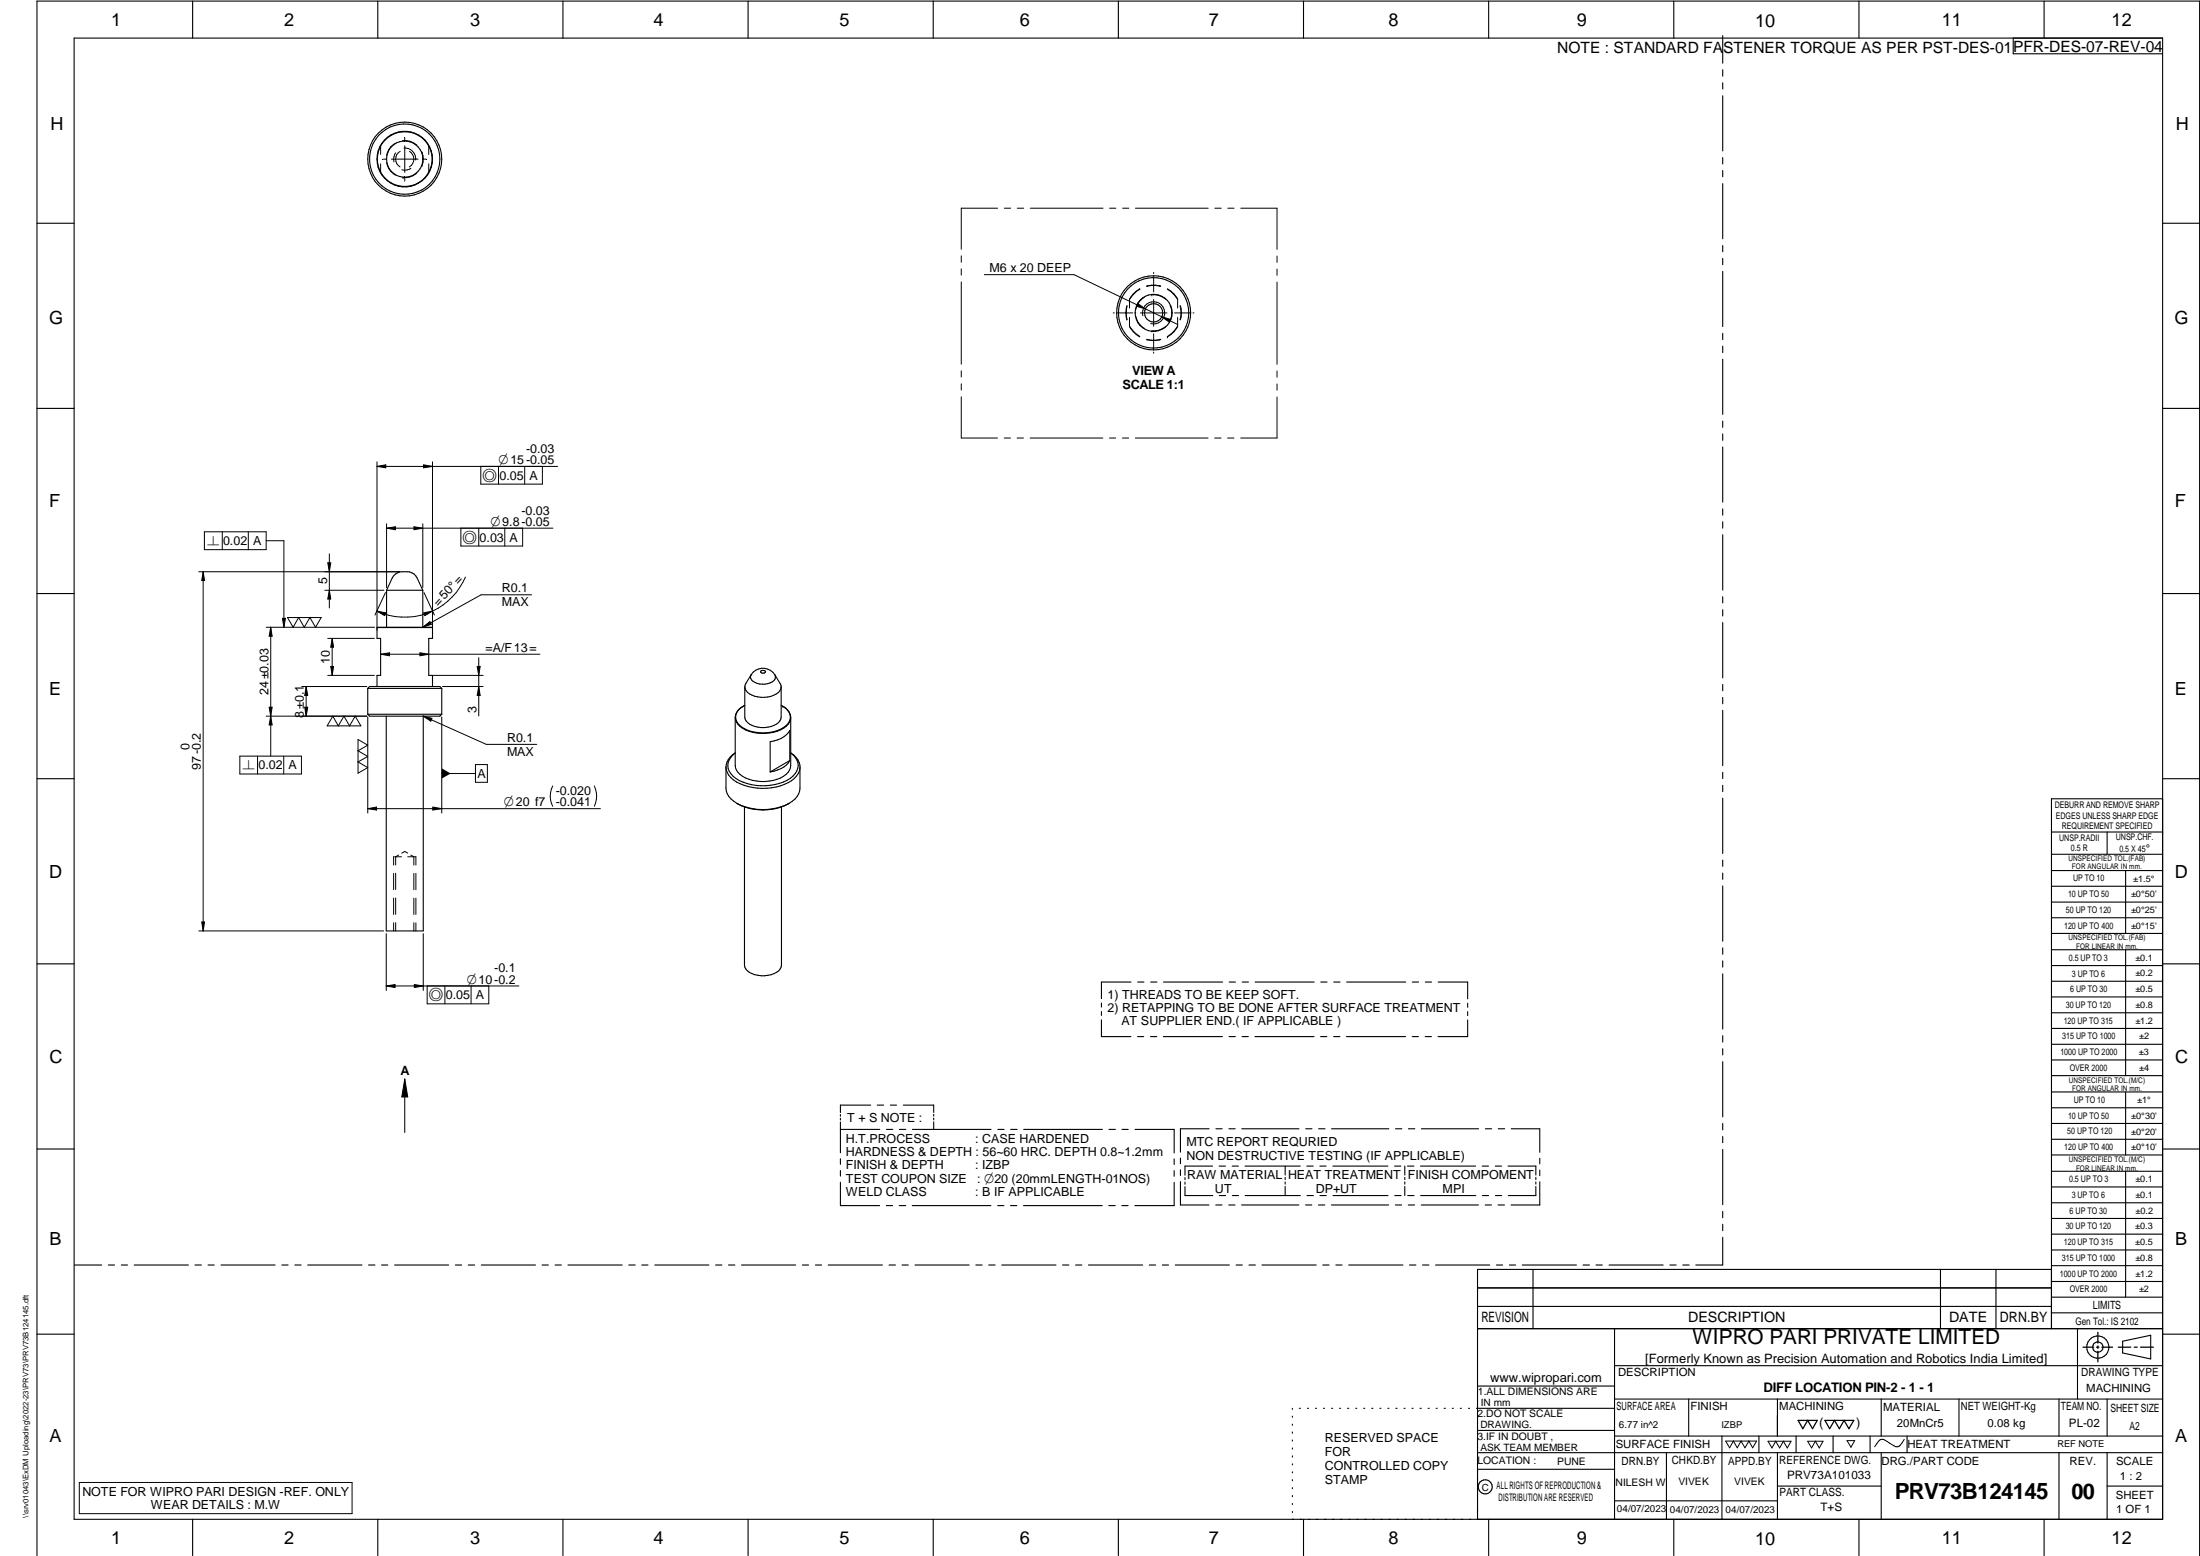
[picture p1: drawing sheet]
<svg xmlns="http://www.w3.org/2000/svg" width="594mm" height="420mm" viewBox="0 0 594 420" stroke-linecap="round" stroke-linejoin="round" font-family="sans-serif">
<g fill="none" stroke="#000" stroke-width=".3">
<path d="M20 10.3h564v400h-564zM52 .3v10M102 .3v10M152 .3v10M202 .3v10M252 .3v10M302 .3v10M352 .3v10M402 .3v10M452 .3v10M465.2 9.6v7.5M465.2 18.8v1.8"/>
<path d="M502 .3v10M543.6 10.3v4.2h40.4M552 .3v10M465.2 22.4v1.6M465.2 25.9v14.9M465.2 42.5v1.8M465.2 46.1v1.7M465.2 49.6v14.9M10 60.3h10M465.2 66.3v1.7M465.2 69.8v1.7M465.2 73.3v14.9"/>
<path d="M584 60.3h10M465.2 90v1.7M465.2 93.5v1.7M465.2 97v14.9M10 110.3h10M465.2 113.7v1.7M465.2 117.2v1.7M584 110.3h10M465.2 120.7v14.9M465.2 137.4v1.7M104.4 159.4h9.8M104.4 159.4l1.5-3.3a3.5 3.5 0 0 1 4-1.7 2.99 2.99 0 0 1 2.7 1.7l1.6 3.3"/>
<path d="M104.4 159.4v10M114.2 159.4v10M465.2 140.9v1.7M465.2 144.4v14.9M10 160.3h10M101.8 169.5h15M101.8 169.5v2.9h1v10h-1v3M116.8 169.5v2.9h-1v10h1v3M465.2 161.1v1.7M465.2 164.6v1.7M465.2 168.1v14.9M584 160.3h10"/>
<path d="M99.3 185.9h20M99.3 185.9l.5-.5h19l.5 .5M99.3 192.9h20M99.3 192.9l.5 .5h19l.5-.5M99.3 185.9v7M104.3 193.4v58h10v-58M119.3 185.9v7M198.5 193.7v13a5.2 5.2 0 0 0 4.8 4 10.3 10.3 0 0 0 9.5-2.1l.6-1.3 .1-.6v-13M200.8 190.6l-.1 .1a3.8 3.8 0 0 0-2.2 3M201.1 185.5v8.1a3.5 3.5 0 0 0 3.6 2.7 6.2 6.2 0 0 0 5.9-1.7l.3-1v-8.1M201.1 190.5a3.4 3.4 0 0 0-2.3 4.1 7.3 7.3 0 0 0 6.4 3.3 8.8 8.8 0 0 0 7.9-3 3.3 3.3 0 0 0-2.2-4.4M202.9 182.2l-1.5 2.3-.3 1"/>
<path d="M202.9 182.2a1.77 1.77 0 0 0 1.6 2.3 4.5 4.5 0 0 0 4.7-1.1l.2-.8-.2-.4M202.9 182.2a3.8 3.8 0 0 1 6.3 0M205.5 181.2l.2-.1a.76 .76 0 0 1 1 .3 .64 .64 0 0 1-.7 .4 .64 .64 0 0 1-.5-.6zM209.2 182.2l1.4 2.3a2.24 2.24 0 0 1-1.7 3.2 6.8 6.8 0 0 1-7.4-1.2l-.4-1M211.3 190.7h.1M211.3 190.7a3.2 3.2 0 0 1 2.2 2.8 3.2 3.2 0 0 1-1.8 3.1 11.4 11.4 0 0 1-11.9-.4 3.4 3.4 0 0 1-1.3-2.5M465.2 184.8v1.7M465.2 188.3v1.7M465.2 191.8v15M10 210.3h10M196 207.1a6 6 0 0 0 4.9 4.9 14.8 14.8 0 0 0 13.6-1.8 4.4 4.4 0 0 0 1.5-2.8M196 207.1v5.7a5 5 0 0 0 3 4.1"/>
<path d="M198.5 203.3a4.7 4.7 0 0 0-2.5 3.8M198.5 203.3a3.9 3.9 0 0 0 .2 6.9 14.1 14.1 0 0 0 15.5-.7 3.7 3.7 0 0 0-.7-6.2M199 216.9a15.6 15.6 0 0 0 14.1 0M199 216.9a14.6 14.6 0 0 0 14.1 0M201 217.9v42.7a3.3 3.3 0 0 0 2.8 2.6 7.7 7.7 0 0 0 6.5-1.1l.6-1 .1-.5v-42.7M213.3 205.4v-8.2a6.7 6.7 0 0 1-5.3 3.1v8.1M213.3 205.4a6.5 6.5 0 0 1-5.3 3M213.3 205.4l-5.3 3M213.5 203.3a5.3 5.3 0 0 1 2.5 3.4v6.1a5 5 0 0 1-2.9 4.1M465.2 208.5v1.7M465.2 212v1.7M465.2 215.5v15"/>
<path d="M584 215.7h-30v143.1M584 210.3h10M465.2 232.2v1.7M465.2 235.8v1.6M465.2 239.2v15M554 224.7h30M554 230.7h30M554 235.1h30M554 239.3h30M569 224.7v6M574 235.1v17M465.2 255.9v1.8"/>
<path d="M465.2 259.5v1.7M554 243.6h30M554 247.8h30M554 252.1h30M554 256.5h30M574 256.5v33.9M10 260.3h10M297.4 270.8v1.1M297.4 273.1v1.1M297.4 275.4v4.5h8M305.4 265.2h-8v4.5M307.2 279.9h1.7"/>
<path d="M307.2 265.2h1.7M310.7 279.9h1.7M310.7 265.2h1.7M314.1 279.9h16M314.2 265.2h16M331.9 279.9h1.7M331.9 265.2h1.7M335.4 279.9h1.7M335.4 265.2h1.7M338.9 279.9h15.9M338.9 265.2h16M356.6 279.9h1.7"/>
<path d="M356.7 265.2h1.6M360.1 279.9h1.7M360.2 265.2h1.7M363.6 279.9h16M363.6 265.2h16M381.3 279.9h1.7M381.4 265.2h1.7M384.8 279.9h1.7M384.9 265.2h1.7M388.4 265.2h7.9v4.5M396.3 275.4v4.5h-8M396.3 270.9v1.1"/>
<path d="M396.3 273.2v1M465.2 263v14.9M465.2 279.7v1.7M554 260.7h30M554 265h30M554 269.2h30M554 273.5h30M554 277.7h30M584 260.3h10M235.1 298.4h-8.2v2M236.9 298.4h1.7M240.4 298.4h1.7"/>
<path d="M243.9 298.4h8.2v2M465.2 283.2v1.7M465.2 286.7v14.9M554 282h30M554 286.2h30M554 290.4h30M554 294.9h30M554 299.1h30M574 294.9v17M10 310.3h10M226.9 305h10.7M226.9 300.9v.5"/>
<path d="M226.9 302v.4M226.9 303v8.3M226.9 312.9v1.5M226.9 316.1v1.5M226.9 319.2v6.3h10.6M239.4 305h1.7M242.9 305h1.7M246.4 305h21.2M252.1 300.9v.5M252.1 301.9v.5M252.1 302.9v2.1M269.4 305h1.7"/>
<path d="M272.9 305h1.8M276.4 305h21.3M299.5 305h1.7M303 305h1.7M306.5 305h10.6v6.3M317.1 312.9v1.6M317.1 316.1v1.5M317.1 319.3v6.2h-10.7M318.8 312.7v1.5M318.8 315.9v1.5M318.8 319.1v6.3h7.7M320 318v.6"/>
<path d="M320 319.2v.6M326.5 304.8h-7.7v6.3M327.4 314.9h-7.4v2.4M328.3 304.8h1.7M329.2 314.9h1.7M331.8 304.8h1.7M332.7 314.9h1.7M335.3 304.8h15.5M336.2 314.9h14.9M347 314.9v2.4M347 317.9v.6M347 319.2v.5"/>
<path d="M352.6 304.8h1.7M352.9 314.9h1.7M356.1 304.8h1.7M356.4 314.9h1.7M359.6 304.8h15.4M359.9 314.9h14.9M376.6 314.9h1.7M376.8 304.8h1.7M379.3 314.9v2.4M379.3 317.9v.6M379.3 319.2v.5M380.1 314.9h1.7"/>
<path d="M380.3 304.8h1.8M383.6 314.9h14.9M383.8 304.8h15.5M400.3 314.9h1.6M401.1 304.8h1.7M403.8 314.9h1.7M404.6 304.8h1.7M407.2 314.9h7.5v2.4M408.1 304.8h7.7v6.3M414.7 317.9v.6M414.7 319.2v.5M415.8 312.8v1.5"/>
<path d="M415.8 315.9v1.6M415.8 319.1v6.3h-7.8M465.2 303.4v1.7M465.2 306.9v1.7M465.2 310.4v14.9M554 303.4h30M554 307.6h30M554 311.9h30M554 316.3h30M574 316.3v34M584 310.3h10M239.3 325.5h1.7"/>
<path d="M242.8 325.5h1.8M246.3 325.5h21.3M269.4 325.5h1.7M272.9 325.5h1.7M276.4 325.5h21.2M299.4 325.5h1.8M302.9 325.5h1.7M320 320.4v2.4h7.5M328.3 325.4h1.7M329.3 322.8h1.7M331.8 325.4h1.7M332.8 322.8h1.7"/>
<path d="M335.3 325.4h15.4M336.2 322.8h14.9M347 320.4v2.4M352.5 325.4h1.7M352.9 322.8h1.8M356 325.4h1.8M356.4 322.8h1.7M359.5 325.4h15.5M360 322.8h14.8M376.6 322.8h1.7M376.8 325.4h1.7M379.3 320.4v2.4"/>
<path d="M380.1 322.8h1.7M380.3 325.4h1.7M383.6 322.8h14.9M383.8 325.4h15.4M400.3 322.8h1.7M401.1 325.4h1.7M403.8 322.8h1.7M404.5 325.4h1.8M414.7 320.4v2.4h-7.4M465.2 334.1v7.5h-7.3M465.2 327.1v1.7M465.2 330.6v1.7"/>
<path d="M554 320.5h30M554 324.8h30M554 329h30M554 333.2h30M554 337.5h30M20.1 341.6h7.4M29.2 341.6h1.7M32.8 341.6h1.7M36.2 341.6h14.7M52.7 341.6h1.7M56.2 341.6h1.7M59.7 341.6h14.6"/>
<path d="M76.1 341.6h1.7M79.6 341.6h1.7M83.1 341.6h14.6M99.5 341.6h1.8M103 341.6h1.7M106.5 341.6h14.7M123 341.6h1.7M126.4 341.6h1.8M130 341.6h14.6M146.4 341.6h1.7M149.9 341.6h1.7M153.4 341.6h14.6"/>
<path d="M169.8 341.6h1.7M173.3 341.6h1.7M176.8 341.6h14.6M193.2 341.6h1.7M196.7 341.6h1.8M200.2 341.6h14.7M216.7 341.6h1.6M220.2 341.6h1.7M223.6 341.6h14.7M240.1 341.6h1.7M243.6 341.6h1.7M247.1 341.6h14.6"/>
<path d="M263.5 341.6h1.7M267 341.6h1.7M270.5 341.6h14.7M286.9 341.6h1.7M290.4 341.6h1.7M293.9 341.6h14.7M310.3 341.6h1.8M313.9 341.6h1.6M317.4 341.6h14.6M333.8 341.6h1.7M337.3 341.6h1.7M340.8 341.6h14.6"/>
<path d="M357.2 341.6h1.7M360.7 341.6h1.7M364.2 341.6h14.6M380.6 341.6h1.7M384.1 341.6h1.8M387.6 341.6h14.7M399 358.8h185M399 352.8h155M399 347.8h155M404.1 341.6h1.7M407.6 341.6h1.7M411 341.6h14.7"/>
<path d="M414 342.8v16M427.5 341.6h1.7M431 341.6h1.7M434.5 341.6h14.6M436 358.8v51.5M450.9 341.6h1.7M454.4 341.6h1.7M524 342.8v16M539 342.8v16M554 342.8h-155v67.5M554 341.8h30M554 346h30"/>
<path d="M554 350.3h30M554 354.5h30M561 358.8v19M10 360.3h10M399 374.3h37M436 368.8h148M436 377.8h148M456 377.8v10M480 377.8v10M508 377.8v10M529 377.8v10M556 377.8v10"/>
<path d="M569 377.8v10M573.2 362.2l7.6-1.6v6.3l-7.6-1.6zM584 360.3h10M349 380.3v.3M349 382.4v.3M349 384.6v.3M349 386.7v.3M349 388.8v.3M349 391v.3M349 393.1v.3M349 395.3v.3M349 397.4v.3"/>
<path d="M349 399.5v.3M350.9 380.3h.2M353.1 380.3h.2M355.2 380.3h.3M357.4 380.3h.3M359.6 380.3h.3M361.7 380.3h.3M363.9 380.3h.3M366.1 380.3h.3M368.3 380.3h.2M370.4 380.3h.3M372.6 380.3h.3"/>
<path d="M374.8 380.3h.3M376.9 380.3h.4M379.1 380.3h.3M381.3 380.3h.3M383.4 380.3h.4M385.6 380.3h.3M387.8 380.3h.3M390 380.3h.3M392.2 380.3h.3M394.3 380.3h.3M396.5 380.3h.3M398.7 380.3h37.3"/>
<path d="M399 396.7h37M399 392.3h185M399 386.2h37M436 387.8h148M450 392.3v18M465 387.8v22.5M475 387.8v4.5M480 392.3v18M485 387.8v4.5M495 387.8v4.5M505 387.8v4.5M508 392.3v18"/>
<path d="M515 387.8v4.5M556 392.3v18M569 392.3v18M52 410.3v9.7M102 410.3v9.7M152 410.3v9.7M202 410.3v9.7M252 410.3v9.7M302 410.3v9.7M349 401.7v.3M349 403.8v.4M349 406v.3"/>
<path d="M349 408.1v.3M352 410.3v9.7M402 410.3v9.7M436 405.3h44M452 410.3v9.7M480 401.3h28M502 410.3v9.7M552 410.3v9.7M569 401.3h15M10 420v-419.7h584v419.7"/>
<circle cx="109.3" cy="43" r="4.9"/>
<circle cx="109.3" cy="42.9" r="7.5"/>
<circle cx="109.3" cy="43" r="9.5"/>
<circle cx="109.3" cy="42.9" r="10"/>
<circle cx="109.3" cy="43" r="7.4"/>
<circle cx="311.5" cy="84.5" r="9.5"/>
<circle cx="311.5" cy="84.5" r="2.46"/>
<circle cx="311.5" cy="84.5" r="5"/>
<circle cx="311.5" cy="84.5" r="10"/>
<circle cx="566.5" cy="363.7" r="1.39"/>
<circle cx="566.5" cy="363.8" r="3"/>
<circle cx="401.1" cy="401.5" r="1.9"/>
</g>
<g fill="none" stroke="#000" stroke-width=".27">
<path d="M102.8 39.2v2.5M106.8 38.7a4.5 4.5 0 0 0-2.4 3.2M108.7 38a4.7 4.7 0 0 1 3.9 1.2M109.3 37.2v.8M109.3 39.4v7.2M115.8 39.2v2.5M102.8 44.2v2.5M103.5 43h.8M104.4 44a4.7 4.7 0 0 0 2.4 3.3M105.7 43h7.2M106.8 41.3a3.1 3.1 0 0 0-.4 2.4M108.1 40.9a2.46 2.46 0 0 0-.1 4.2"/>
<path d="M108.8 48h.1M109.1 40a2.93 2.93 0 0 1 3.2 3.2M109.3 47.9v.8M109.3 48.9h.1M110.6 40.9a2.46 2.46 0 0 1-.1 4.2M110.9 45.4a2.81 2.81 0 0 1-2.4 .4M112.6 46.7a4.7 4.7 0 0 1-3.8 1.3M113.8 40.9a4.8 4.8 0 0 1 .1 4.1M114.3 43h.8M115.8 44.2v2.5M269.4 56.2h-9.8v11.1M271.2 56.2h1.7"/>
<path d="M274.7 56.2h1.7M278.2 56.2h19.7M299.6 56.2h1.7M303.1 56.2h1.7M306.6 56.2h19.7M328 56.2h1.8M331.5 56.2h1.7M335.1 56.2h9.7v11.2M259.6 69.1v1.7M259.6 72.6v1.7M259.6 76.1v22.2M265.8 74.2h24.2l19.3 9.2"/>
<path d="M307.8 78h.1M307.8 78a7.2 7.2 0 0 0-2.8 2.7M307.8 78.1a8.4 8.4 0 0 0-2.7 2.6M309.7 77.3a6.5 6.5 0 0 1 3.7 0M311 79.6h.1M311.1 79.6a4.8 4.8 0 0 1 3.6 1.2M311.5 73.6v.3M311.5 74.5v4.3M311.5 79.5v.2M313.4 77.2a7.6 7.6 0 0 0-3.8 .1M315.2 78a6.8 6.8 0 0 1 2.8 2.7M315.2 78.1a7.4 7.4 0 0 1 2.7 2.7"/>
<path d="M344.8 69.1v1.8M344.8 72.6v1.7M344.8 76.2v22.2M300.6 84.5h.3M301.5 84.5h4.4M304.3 82.6a7.3 7.3 0 0 0 0 3.8M304.4 82.5a7.3 7.3 0 0 0 0 3.9M305 80.7v2.5M305 85.7v2.5M305 88.3a7.6 7.6 0 0 0 2.8 2.7M305.1 88.2a7.4 7.4 0 0 0 2.7 2.6M306.5 84.5h.2"/>
<path d="M306.7 85.5a4.6 4.6 0 0 0 2.4 3.2M307 82.7l2.3 .7M307 82.7l-.3 .8M307.3 82l2 1.4M307.9 84.5h7.2M308.6 85.3a3 3 0 0 1 2.6-3.8 3 3 0 0 1 3.3 3.2 3 3 0 0 1-3.8 2.7M309 80.3a4.8 4.8 0 0 0-2 2.4M309.3 83.4l8.7 4.2M309.6 91.6a6.6 6.6 0 0 0 3.8 0M311.1 89.4h.1M311.5 80.9v7.2M311.5 89.3v.2"/>
<path d="M311.5 90.1v4.4M311.5 95.1v.3M313.5 91.7a7.3 7.3 0 0 1-3.9 0M313.7 85.6l2.4 .6-.4 .8zM314.8 88.1a4.9 4.9 0 0 1-3.7 1.3M315.2 91h.1M316 82.5a4.4 4.4 0 0 1 .1 3.7M316.1 86.2l-.1 .2M316.3 84.5h.3M317.2 84.5h4.4M317.9 88.2a7.6 7.6 0 0 1-2.7 2.7M318 85.7v2.5a7 7 0 0 1-2.8 2.8"/>
<path d="M318 80.7v2.5M318.6 82.6a6.1 6.1 0 0 1 0 3.8M318.8 82.5a7.3 7.3 0 0 1 0 3.9M322.1 84.5h.3M259.6 107.1v11.2h9.8M259.6 100.1v1.7M259.6 103.6v1.7M271.2 118.3h1.7M274.7 118.3h1.7M278.2 118.3h19.6M299.6 118.3h1.7M303.1 118.3h1.7"/>
<path d="M306.6 118.3h19.6M328 118.3h1.7M331.5 118.3h1.7M344.8 107.2v11.1h-9.8M344.8 100.2v1.7M344.8 103.7v1.7M101.8 124.7v45.5M101.8 125.9l2.4-.4v.8zM101.8 125.9h48.8M114.4 125.5l2.4 .4-2.4 .4zM116.8 124.7v45.5M129.8 125.9v4.8h16.7v-4.8"/>
<path d="M134.6 125.9v4.8M141.7 125.9v4.8M53.7 154.4h54.2M54.9 154.4l.3 2.4h-.7zM54.9 154.4v97M55.2 143.6h16.7v4.8h-16.7zM60 143.6v4.8M67 143.6v4.8M71.9 146h4.8v23.4M87.7 159.4h16M88.5 152h.8l-.4 2.4zM88.9 159.4l.4 2.4h-.8z"/>
<path d="M88.9 149.6v14.6M104.4 141.4v17.3M104.4 142.6l2.4-.4v.8zM104.4 142.6h44.9M111.8 142.2l2.4 .4-2.4 .4zM114.2 141.4v17.3M124.5 142.6v4.8h16.6v-4.8M125.7 155.8a18.3 18.3 0 0 1-8.9 9.2M129.3 142.6v4.8M136.3 142.6v4.8M71.9 169.4h29.3M73.1 169.4l.4 2.4h-.8z"/>
<path d="M73.1 169.4v34.8M76.3 167h.8l-.4 2.4zM77.6 166.8h9.1l-1.5 2.6-1.5-2.6-1.5 2.6-1.6-2.6-1.4 2.6zM88.5 172.4h12.6M89.3 180h.8l-.4 2.4zM89.7 172.4l.4 2.4h-.8zM89.7 172.4v10M101.8 165l2.3 .5-.2 .7zM101.8 165a18.1 18.1 0 0 0 15 0M102.8 176.7l2.4-.4v.8zM102.8 176.7h43M104.1 160l-2.8 6.1"/>
<path d="M113.4 176.3l2.4 .4-2.4 .4zM114.2 169.4l1.9-1.5 .4 .7zM114.4 165.5l2.4-.5-2.1 1.2zM114.5 160l2.8 6.1M128.9 180h.8l-.4 2.4zM129.3 177.6v15.7M143.5 160.6h-13.6l-15.7 8.8M71.9 193.4h27.2M72.7 191h.8l-.4 2.4zM73.1 193.4l.4 2.3h-.8zM81.5 185.4h17.6M82.3 191h.8l-.4 2.4z"/>
<path d="M82.7 185.4l.4 2.4h-.8zM82.7 185.4v8M88.5 182.4h12.6M89.9 193.4l1.4 2.6 1.6-2.6 1.5 2.6 1.5-2.6 1.5 2.6h-9.1zM96.7 199.7l2.6 1.5-2.6 1.5 2.6 1.6-2.6 1.4 2.6 1.6-2.6 1.5zM99.3 193.6v25.9M114.3 193.4l17 7.6h13.6M114.3 193.4l2.3 .6-.3 .7zM117 182.4h13.5M119.3 193.6v25.9M119.5 185.4h11M129.3 185.4l.4 2.4h-.8z"/>
<path d="M64.8 204.2h16.6v4.8h-16.6zM69.5 204.2v4.8M76.6 204.2v4.8M99.3 218.4l2.4-.5v.8zM99.3 218.4h62.8M116.9 217.9l2.4 .5-2.4 .3zM119.3 208.9h9.1M128.4 206.5h3.2v4.7h-3.2zM149.3 212.2a5.9 5.9 0 0 0 0 5.5M160.5 212.2a6.3 6.3 0 0 1 0 5.5M106.3 235.8v4.4M106.4 231.4l-.1 2.2"/>
<path d="M106.6 231.4h1.8M106.8 235.8v4.4M107.6 230.9l-.8 .5v2.2M108.5 230.4l.8-.5 .8 .5M110.1 231.4h1.8M110.9 230.9l.9 .5v2.2M111.8 235.8v4.4M112.1 231.4h.2v2.2M112.3 235.8v4.4M53.7 251.4h49.9M54.5 249h.7l-.3 2.4zM104.3 252.1v15.4"/>
<path d="M106.3 242.5v4.4M106.3 249.2v2.2M106.8 242.5v4.4M106.8 249.1v2.3M111.8 242.5v4.4M111.8 249.2v2.2M112.3 242.5v4.4M112.3 249.2v2.2M114.3 252.1v15.4M104.3 266.2l2.4-.3v.8zM104.3 266.2h35.8M111.9 265.9l2.4 .3-2.4 .5z"/>
<path d="M115.4 266.2v4.9h16.6v-4.9M120.1 266.2v4.9M127.2 266.2v4.9M109.3 291.4v14.4M109.3 291.4l.8 4.8h-1.6zM466 389.1h8.3l-1 1.8-1-1.8-1.1 1.8-1.1-1.8-1 1.8-1-1.8-1 1.8zM477.4 389.2h6.3l-1.1 1.8-1-1.8-1 1.8-1.1-1.8-1 1.8zM488.1 389.2h4.2l-1 1.8-1.1-1.8-1 1.8zM498.8 389h2l-1 1.8zM514.2 388.7l-.5 .9a1.46 1.46 0 0 1-2.3 .8l-2.3-1.5a1.45 1.45 0 0 0-2.3 .9l-.6 .9M21.4 400.3h73.7v8.4h-73.7z"/>
</g>
<path d="M566.5 359.7v3M562.5 363.8h2.9M566.1 363.8h.7M566.5 363.4v.7M566.5 364.9v2.8M567.6 363.8h2.9M572 363.8h3.4M576.3 363.8h.8M578 363.8h3.5M485.6 383.5h5.1l-1.2 2.3-1.4-2.3-1.3 2.3zM492.8 383.5h7.8l-1.3 2.3-1.3-2.3-1.3 2.3-1.3-2.3-1.3 2.3z" fill="none" stroke="#000" stroke-width=".34"/>
<g fill="#000">
<path d="M307.3 82l2 1.4-2.3-.7zM313.7 85.6l2.4 .6-.4 .8zM101.8 125.9l2.4-.4v.8zM114.4 125.5l2.4 .4-2.4 .4zM54.9 154.4l.3 2.4h-.7zM88.5 152h.8l-.4 2.4zM104.4 142.6l2.4-.4v.8zM111.8 142.2l2.4 .4-2.4 .4zM73.1 169.4l.4 2.4h-.8zM76.3 167h.8l-.4 2.4zM88.9 159.4l.4 2.4h-.8zM89.7 172.4l.4 2.4h-.8z"/>
<path d="M89.3 180h.8l-.4 2.4zM101.8 165l2.3 .5-.2 .7zM102.8 176.7l2.4-.4v.8zM113.4 176.3l2.4 .4-2.4 .4zM114.4 165.5l2.4-.5-2.1 1.2zM114.2 169.4l1.9-1.5 .4 .7zM128.9 180h.8l-.4 2.4zM72.7 191h.8l-.4 2.4zM73.1 193.4l.4 2.3h-.8zM82.7 185.4l.4 2.4h-.8zM82.3 191h.8l-.4 2.4zM114.3 193.4l2.3 .6-.3 .7z"/>
<path d="M129.3 185.4l.4 2.4h-.8zM99.3 218.4l2.4-.5v.8zM116.9 217.9l2.4 .5-2.4 .3zM119.3 207.5l2.4 1.4-2.4 1.3zM54.5 249h.7l-.3 2.4zM104.3 266.2l2.4-.3v.8zM111.9 265.9l2.4 .3-2.4 .5zM109.3 291.4l.8 4.8h-1.6z"/>
</g>
<text font-size="6" x="511.6" y="404.9">PRV73B124145</text>
<text font-size="5.9" x="559.4" y="404.8">00</text>
<text font-size="5.6" x="457" y="363">WIPRO PARI PRIVATE LIMITED</text>
<g font-size="4.9">
<text x="30.1" y="6.9">1</text>
<text x="76.7" y="6.9">2</text>
<text x="127" y="6.9">3</text>
<text x="176.5" y="6.9">4</text>
<text x="226.7" y="6.9">5</text>
<text x="275.4" y="6.9">6</text>
<text x="326.4" y="6.9">7</text>
<text x="375" y="6.9">8</text>
<text x="425.8" y="6.9">9</text>
<text x="473.9" y="7.3">10</text>
<text x="524.3" y="6.9">11</text>
<text x="570.2" y="6.9">12</text>
<text x="13.6" y="35.1">H</text>
<text x="587.6" y="35.1">H</text>
<text x="13.2" y="87.5">G</text>
<text x="587.2" y="87.5">G</text>
<text x="13.2" y="137">F</text>
<text x="587.2" y="137">F</text>
<text x="13.2" y="187.6">E</text>
<text x="587.2" y="187.6">E</text>
<text x="13.2" y="237">D</text>
<text x="587.2" y="237">D</text>
<text x="13.4" y="287.1">C</text>
<text x="587.4" y="287.1">C</text>
<text x="13.4" y="336.2">B</text>
<text x="587.4" y="336.2">B</text>
<text x="13.4" y="389.3">A</text>
<text x="587.4" y="389.3">A</text>
<text x="30.1" y="416.9">1</text>
<text x="76.7" y="416.9">2</text>
<text x="127" y="416.9">3</text>
<text x="176.5" y="416.9">4</text>
<text x="226.7" y="416.9">5</text>
<text x="275.4" y="416.9">6</text>
<text x="326.4" y="416.9">7</text>
<text x="375" y="416.9">8</text>
<text x="425.8" y="416.9">9</text>
<text x="473.9" y="417.3">10</text>
<text x="524.3" y="416.9">11</text>
<text x="570.2" y="416.9">12</text>
</g>
<g font-size="4.2">
<text x="420.5" y="14.3">NOTE : STANDARD FASTENER TORQUE AS PER PST-DES-01</text>
<text x="543.6" y="14">PFR-DES-07-REV-04</text>
</g>
<g font-size="3.9">
<text x="400" y="357.1">REVISION</text>
<text x="455.9" y="357.1">DESCRIPTION</text>
<text x="526.4" y="357.1">DATE</text>
<text x="540" y="357.1">DRN.BY</text>
</g>
<g font-size="3.7">
<text x="134.6" y="125.3">O15-0.05</text>
<text x="130.3" y="129.5">a</text>
<text x="132.4" y="142">O9.8-0.05</text>
<text x="56" y="147.2">n</text>
<text x="124.9" y="146.2">a</text>
<text x="65.5" y="207.8">n</text>
<text x="136.1" y="217.7">O20 f7</text>
<text x="115.8" y="269.8">a</text>
<text x="126" y="265.6">O10-0.2</text>
</g>
<text font-size="3.6" x="476.2" y="375.8">DIFF LOCATION PIN-2 - 1 - 1</text>
<g font-size="3.5">
<text x="444.3" y="368">[Formerly Known as Precision Automation and Robotics India Limited]</text>
<text x="402.4" y="373.3">www.wipropari.com</text>
<text x="491.3" y="385.4">(</text>
<text x="501.2" y="385.4">)</text>
</g>
<g font-size="3.4">
<text x="267.2" y="73.6">M6 x 20 DEEP</text>
<text x="305.8" y="101.4">VIEW A</text>
<text x="303.1" y="105">SCALE 1:1</text>
<text x="142.1" y="122.2">-0.03</text>
<text x="134.9" y="129.5">0.05 A</text>
<text x="140.8" y="138.9">-0.03</text>
<text x="60.2" y="147.2">0.02 A</text>
<text x="129.5" y="146.2">0.03 A</text>
<text x="88.3" y="157.8" transform="rotate(-90 88.3 157.8)">5</text>
<text x="135.5" y="160">R0.1</text>
<text x="118.4" y="163.8" transform="rotate(-48 118.4 163.8)">=50°=</text>
<text x="135.5" y="163.6">MAX</text>
<text x="89.1" y="179.2" transform="rotate(-90 89.1 179.2)">10</text>
<text x="131.1" y="176.1">=A/F13=</text>
<text x="72.5" y="187.7" transform="rotate(-90 72.5 187.7)">24±0.03</text>
<text x="82.1" y="193.8" transform="rotate(-90 82.1 193.8)">8±0.1</text>
<text x="128.7" y="192.5" transform="rotate(-90 128.7 192.5)">3</text>
<text x="51.1" y="202.6" transform="rotate(-90 51.1 202.6)">0</text>
<text x="136.9" y="200.4">R0.1</text>
<text x="54.3" y="207.9" transform="rotate(-90 54.3 207.9)">97-0.2</text>
<text x="69.8" y="207.8">0.02 A</text>
<text x="136.9" y="204">MAX</text>
<text x="128.9" y="210.1">A</text>
<text x="150.1" y="214.6">-0.020</text>
<text x="150.1" y="217.7">-0.041</text>
<text x="133.5" y="262.5">-0.1</text>
<text x="120.4" y="269.8">0.05 A</text>
<text x="299.1" y="269.7">1) THREADS TO BE KEEP SOFT.</text>
<text x="299.1" y="273.3">2) RETAPPING TO BE DONE AFTER SURFACE TREATMENT</text>
<text x="302.8" y="276.9">AT SUPPLIER END.( IF APPLICABLE )</text>
<text x="108.2" y="290.2">A</text>
<text x="228.8" y="303">T + S NOTE :</text>
<text x="228.4" y="308.6">H.T.PROCESS</text>
<text x="263.3" y="308.6">: CASE HARDENED</text>
<text x="320.4" y="309.5">MTC REPORT REQURIED</text>
<text x="228.4" y="312.2">HARDNESS &amp; DEPTH : 56~60 HRC. DEPTH 0.8~1.2mm</text>
<text x="228.4" y="315.8">FINISH &amp; DEPTH</text>
<text x="263.3" y="315.8">: IZBP</text>
<text x="320.4" y="313.1">NON DESTRUCTIVE TESTING (IF APPLICABLE)</text>
<text x="228.4" y="323">WELD CLASS</text>
<text x="228.4" y="319.4">TEST COUPON SIZE</text>
<text x="263.3" y="323">: B IF APPLICABLE</text>
<text x="263.9" y="319.4">: O20 (20mmLENGTH-01NOS)</text>
<text x="320.6" y="318.5">RAW MATERIAL HEAT TREATMENT FINISH COMPOMENT</text>
<text x="328.1" y="322.1">UT</text>
<text x="355.3" y="322.1">DP+UT</text>
<text x="389.5" y="322.1">MPI</text>
<text x="357.8" y="389.5">RESERVED SPACE</text>
<text x="357.8" y="393.3">FOR</text>
<text x="357.8" y="397">CONTROLLED COPY</text>
<text x="357.8" y="400.8">STAMP</text>
<text x="22.3" y="403.9">NOTE FOR WIPRO PARI DESIGN -REF. ONLY</text>
<text x="40.7" y="407.5">WEAR DETAILS : M.W</text>
</g>
<g font-size="3.1">
<text x="565.1" y="353.5">LIMITS</text>
<text x="437" y="371.6">DESCRIPTION</text>
<text x="562" y="371.7">DRAWING TYPE</text>
<text x="563.4" y="376">MACHINING</text>
<text x="436.5" y="380.8">SURFACE AREA</text>
<text x="456.5" y="380.8">FINISH</text>
<text x="480.5" y="380.8">MACHINING</text>
<text x="508.5" y="380.9">MATERIAL</text>
<text x="529.5" y="380.7">NET WEIGHT-Kg</text>
<text x="556.5" y="380.7">TEAM NO.</text>
<text x="569.9" y="381.2">SHEET SIZE</text>
<text x="512.2" y="385.4">20MnCr5</text>
<text x="536.7" y="385.3">0.08 kg</text>
<text x="558.7" y="385.2">PL-02</text>
<text x="575" y="386.1">A2</text>
<text x="436.3" y="391">SURFACE FINISH</text>
<text x="437.8" y="395.5">DRN.BY</text>
<text x="451.4" y="395.4">CHKD.BY</text>
<text x="466.6" y="395.5">APPD.BY</text>
<text x="480.4" y="395.4">REFERENCE DWG.</text>
<text x="508.1" y="395.7">DRG./PART CODE</text>
<text x="515.1" y="391">HEAT TREATMENT</text>
<text x="558.9" y="395.5">REV.</text>
<text x="571.4" y="395.6">SCALE</text>
<text x="482.6" y="399.4">PRV73A101033</text>
<text x="572.4" y="399.5">1 : 2</text>
<text x="480.5" y="404">PART CLASS.</text>
<text x="491.6" y="408">T+S</text>
<text x="571.4" y="404.7">SHEET</text>
<text x="571.4" y="408.5">1 OF 1</text>
</g>
<text font-size="3" x="579.5" y="230.1">°</text>
<g font-size="2.8">
<text x="560.4" y="357.7">Gen Tol.: IS 2102</text>
<text x="399.1" y="376.6">1.ALL DIMENSIONS ARE</text>
<text x="399" y="382.7">2.DO NOT SCALE</text>
<text x="399" y="388.7">3.IF IN DOUBT ,</text>
<text x="399" y="395.4">LOCATION :</text>
<text x="420.5" y="395.6">PUNE</text>
<text x="404.1" y="402">ALL RIGHTS OF REPRODUCTION &amp;</text>
<text x="436.2" y="401.2">NILESH W</text>
<text x="453.2" y="400.9">VIVEK</text>
<text x="468.3" y="401.1">VIVEK</text>
<text x="404.7" y="405.4">DISTRIBUTION ARE RESERVED</text>
</g>
<g font-size="2.7">
<text x="399.9" y="379.7">IN mm</text>
<text x="399.7" y="385.7">DRAWING.</text>
<text x="437.2" y="385.5">6.77 in^2</text>
<text x="399.7" y="391.8">ASK TEAM MEMBER</text>
<text x="400.1" y="402.5">C</text>
<text x="436.6" y="408.4">04/07/2023</text>
<text x="450.9" y="408.5">04/07/2023</text>
<text x="466" y="408.6">04/07/2023</text>
</g>
<g font-size="2.5">
<text x="554.9" y="218.3">DEBURR AND REMOVE SHARP</text>
<text x="555.2" y="221">EDGES UNLESS SHARP EDGE</text>
<text x="556.1" y="227.1">UNSP.RADII</text>
<text x="556.8" y="223.8">REQUIREMENT SPECIFIED</text>
<text x="571.4" y="226.9">UNSP.CHF.</text>
<text x="559.2" y="229.9">0.5 R</text>
<text x="572.3" y="230.1">0.5 X 45</text>
<text x="559.8" y="238">UP TO 10</text>
<text x="576.1" y="238.1">±1.5°</text>
<text x="558.5" y="242.2">10 UP TO 50</text>
<text x="575.5" y="242.3">±0°50'</text>
<text x="557.4" y="250.7">120 UP TO 400</text>
<text x="557.9" y="246.5">50 UP TO 120</text>
<text x="575.5" y="250.7">±0°15'</text>
<text x="575.5" y="246.5">±0°25'</text>
<text x="558.7" y="259.4">0.5 UP TO 3</text>
<text x="559.5" y="263.7">3 UP TO 6</text>
<text x="576.6" y="263.6">±0.2</text>
<text x="576.6" y="259.4">±0.1</text>
<text x="559" y="267.9">6 UP TO 30</text>
<text x="576.6" y="267.9">±0.5</text>
<text x="557.8" y="272.2">30 UP TO 120</text>
<text x="576.6" y="272.2">±0.8</text>
<text x="556.9" y="280.7">315 UP TO 1000</text>
<text x="557.3" y="276.4">120 UP TO 315</text>
<text x="576.6" y="276.4">±1.2</text>
<text x="577.7" y="280.7">±2</text>
<text x="556.4" y="284.9">1000 UP TO 2000</text>
<text x="577.6" y="284.9">±3</text>
<text x="558.9" y="289.2">OVER 2000</text>
<text x="577.7" y="289.3">±4</text>
<text x="560" y="297.9">UP TO 10</text>
<text x="577.1" y="297.9">±1°</text>
<text x="558.5" y="302.1">10 UP TO 50</text>
<text x="575.5" y="302.1">±0°30'</text>
<text x="557.4" y="310.6">120 UP TO 400</text>
<text x="558.2" y="306.3">50 UP TO 120</text>
<text x="575.5" y="310.6">±0°10'</text>
<text x="575.5" y="306.4">±0°20'</text>
<text x="558.8" y="319.2">0.5 UP TO 3</text>
<text x="559.4" y="323.4">3 UP TO 6</text>
<text x="576.6" y="323.5">±0.1</text>
<text x="576.6" y="319.2">±0.1</text>
<text x="558.9" y="327.7">6 UP TO 30</text>
<text x="576.7" y="327.7">±0.2</text>
<text x="557.8" y="332">30 UP TO 120</text>
<text x="576.6" y="332">±0.3</text>
<text x="556.8" y="340.5">315 UP TO 1000</text>
<text x="557.3" y="336.3">120 UP TO 315</text>
<text x="576.6" y="336.3">±0.5</text>
<text x="576.6" y="340.5">±0.8</text>
<text x="556.2" y="344.7">1000 UP TO 2000</text>
<text x="576.6" y="344.7">±1.2</text>
<text x="558.9" y="349">OVER 2000</text>
<text x="577.6" y="349">±2</text>
<text x="464.9" y="385.5">IZBP</text>
<text x="555.6" y="390.8">REF NOTE</text>
</g>
<g font-size="2.1">
<text x="558.5" y="232.4">UNSPECIFIED TOL.(FAB)</text>
<text x="559.5" y="234.7">FOR ANGULAR IN mm.</text>
<text x="558.6" y="253.9">UNSPECIFIED TOL.(FAB)</text>
<text x="560.7" y="256.3">FOR LINEAR IN mm.</text>
<text x="558.7" y="292.3">UNSPECIFIED TOL.(M/C)</text>
<text x="559.6" y="294.7">FOR ANGULAR IN mm.</text>
<text x="558.7" y="313.7">UNSPECIFIED TOL.(M/C)</text>
<text x="560.6" y="316.1">FOR LINEAR IN mm.</text>
<text x="7.7" y="409.8" transform="rotate(-90 7.7 409.8)">\\srv01043\ExDM Uploading\2022-23\PRV73\PRV73B124145.dft</text>
</g>
</svg>
